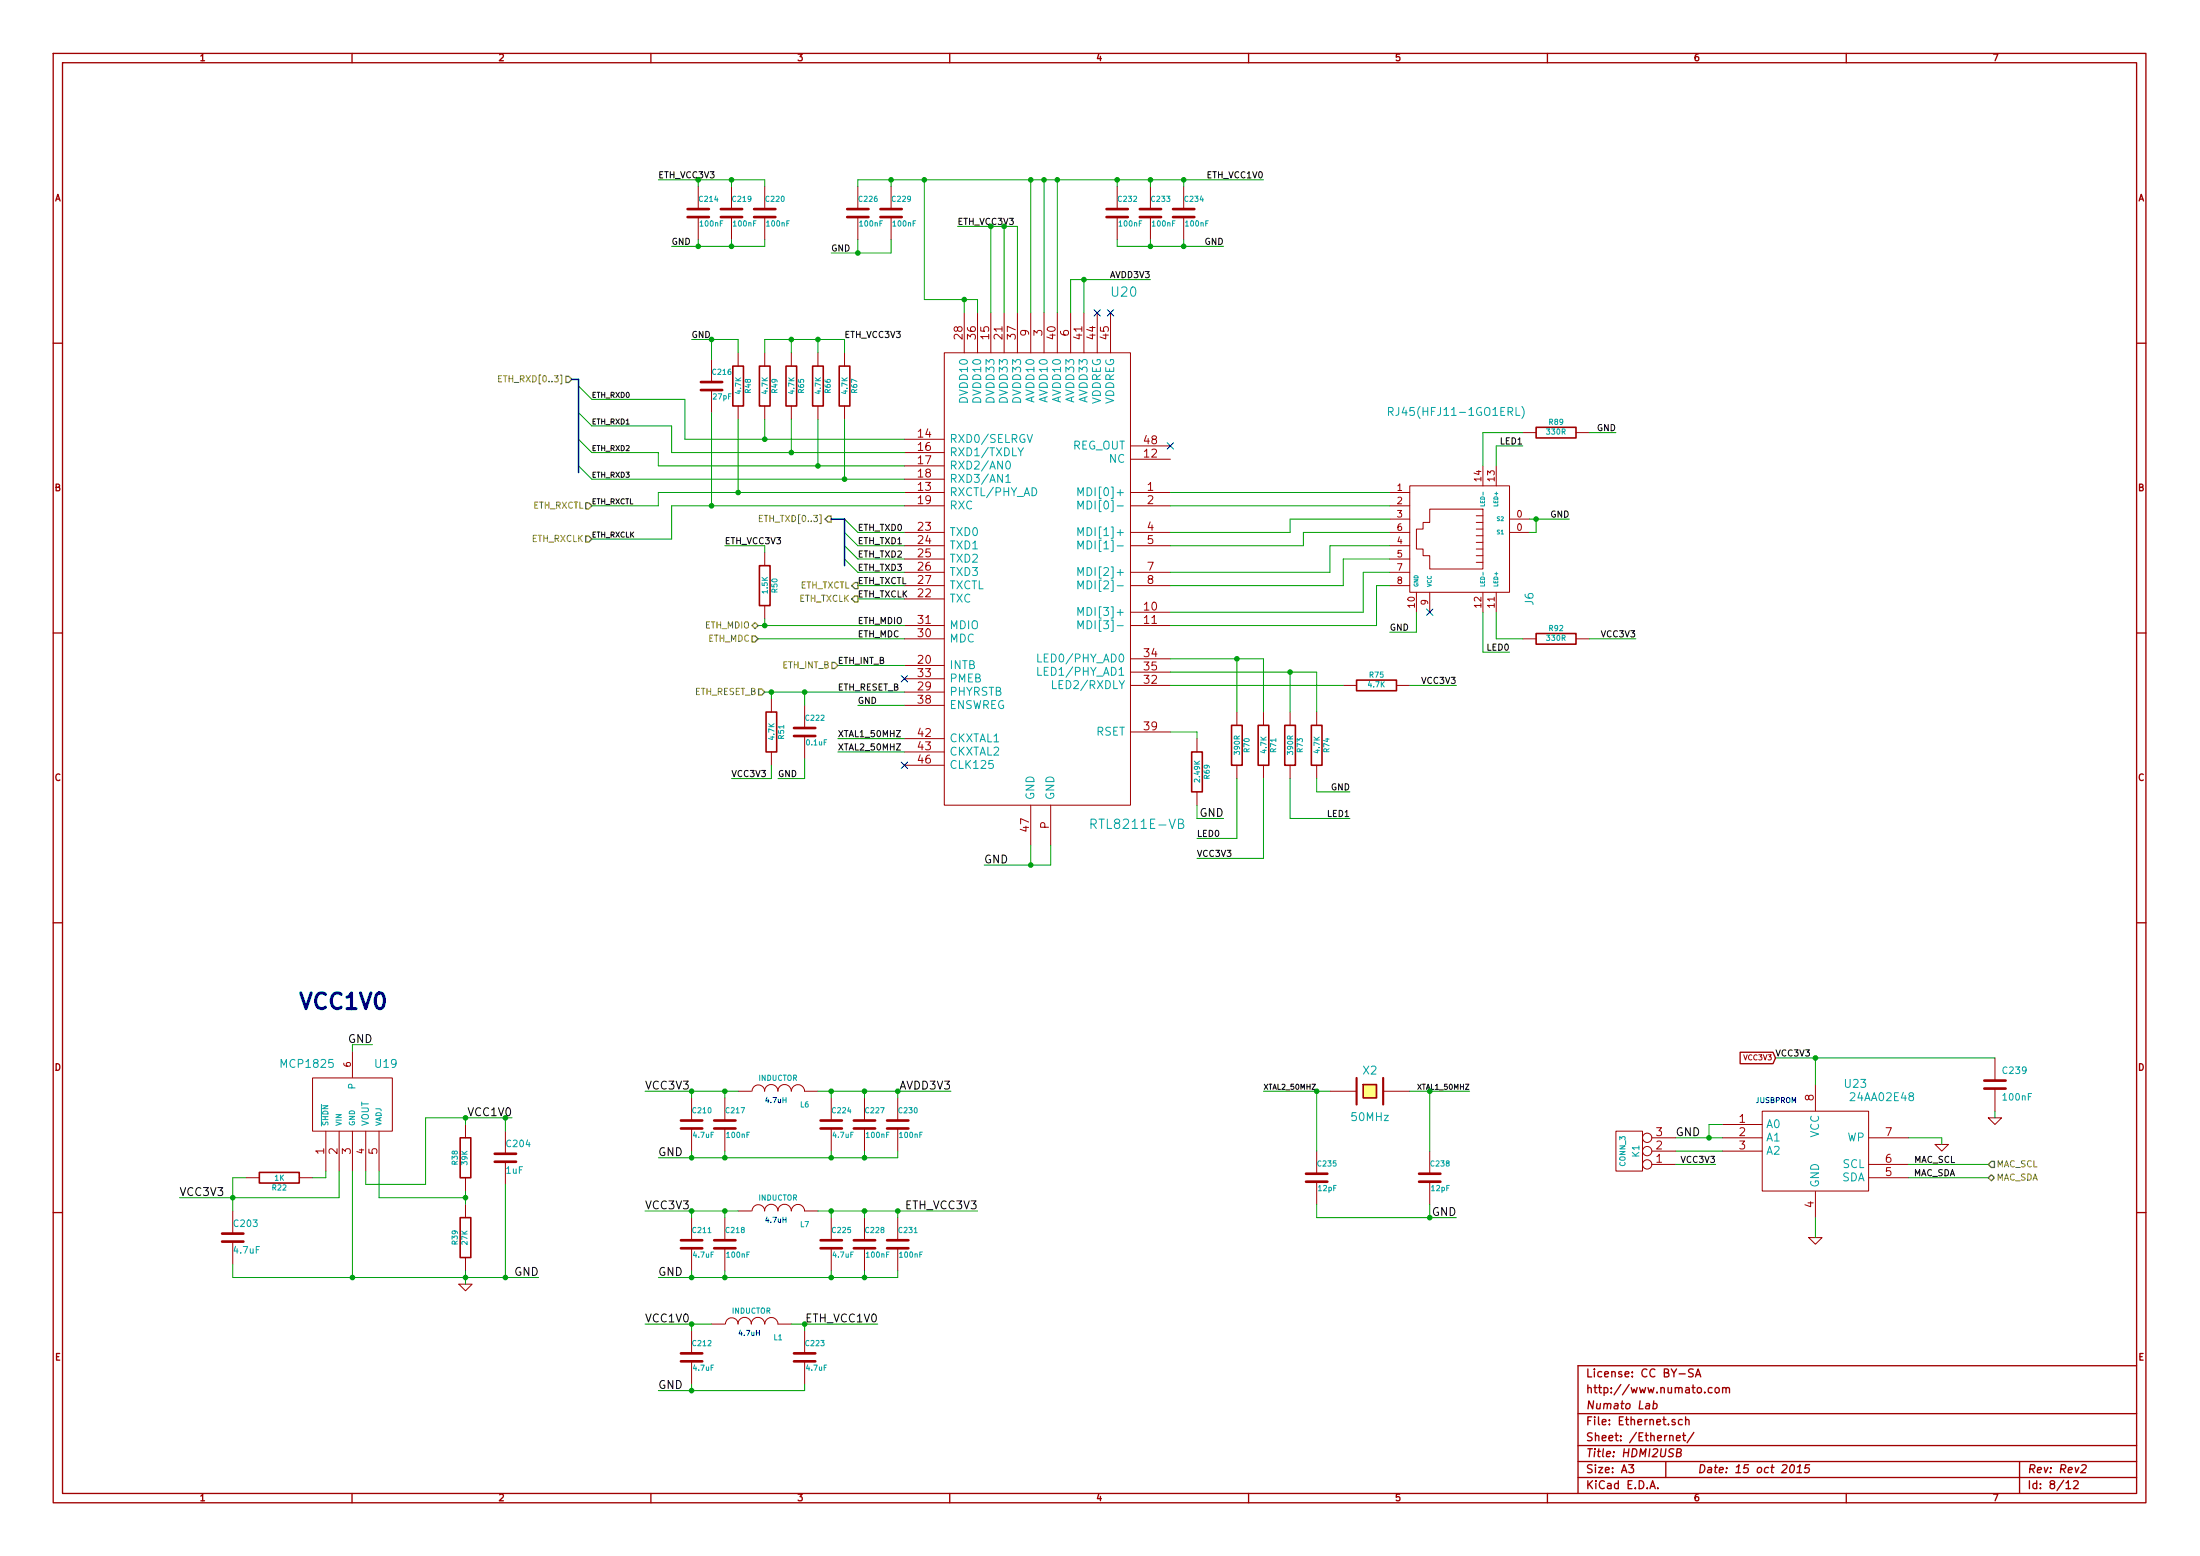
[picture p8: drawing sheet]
<svg xmlns="http://www.w3.org/2000/svg" width="420mm" height="297mm" viewBox="0 0 420 297" stroke-linecap="round" stroke-linejoin="round" font-family="sans-serif">
<g fill="none" stroke="#a00000" stroke-width=".25">
<path d="M10.2 10.2h399.6v276.7h-399.6zM11.9 12h396.2v273.1h-396.2zM67.2 10.2v1.8M124.3 10.2v1.8M181.4 10.2v1.8M238.5 10.2v1.8M295.5 10.2v1.8M352.6 10.2v1.8M10.2 65.5h1.7M408.1 65.5h1.7M10.2 120.8h1.7M408.1 120.8h1.7"/>
<path d="M10.2 176.2h1.7M408.1 176.2h1.7M332.3 200.9h6.3l.5 1.1-.5 1.1h-6.3zM10.2 231.5h1.7M408.1 231.5h1.7M301.4 269.9h106.7M301.4 276h106.7M301.4 279h106.7M311 279.6h1l-.5 .6 .4 .2v.6l-.2 .1-.7-.1M315.8 268l.4-.1 .2 .2v.6l-.3 .2h-.4M315.8 267.4l-.1 1.5M318.1 279v3.1"/>
<path d="M320.2 274.5l.7-.1-.1-.3-.4-.1-.2 .3v.7h.6M320.2 277.3l.7-.1 .2-.2v-.3l-.3-.1h-.5l-.2 1.5 .9-.1 .1-.4-.3-.3M321.3 271.1l-.4-.1-.4 .3 .1 .6 .3 .1 .4-.1M321.3 274h.6M321.5 273.5v1.3l.4 .2M321.9 271.1h.1a.36 .36 0 0 1 .6 .1v.8M321.9 270.5v1.5M323.4 261.4a.62 .62 0 0 0-.8 .1v.4l.7 .4 .1 .3-.3 .3-.6-.1M323.5 273.4l-1.3 2M323.8 262.9l.5-1.6 .5 1.6M323.9 262.4h.8M327 265l-.5-.1-.3 .3 .1 .6 .2 .1 .5-.1"/>
<path d="M327.6 265l.2-.1 .5 .1v.8l-.3 .1-.4-.1zM329 265h.1a.36 .36 0 0 1 .5 .1v.8M329 264.9v1M329.6 265.1a.35 .35 0 0 1 .4-.2 .35 .35 0 0 1 .3 .2v.8M342 279.8l.4-.2a.88 .88 0 0 1-.3 1.5l-.2-.1-.1-.4zM345.6 279.6h-.7l-.2 .8 .2-.2 .5 .1 .2 .2-.2 .5-.2 .1-.6-.1M385.7 279v6.1M397.6 279.8l.6-.2 .2 .3-.1 .4-.9 .8h.9M408.1 260.7h-106.7v24.4M67.2 285.1v1.8M124.3 285.1v1.8M181.4 285.1v1.8"/>
<path d="M238.5 285.1v1.8M295.5 285.1v1.8M301.4 282.1h106.7M315.1 284.2l.5-1.5 .5 1.5M315.2 283.8h.8M316.6 284.1v.1M343.2 281.1h.8M343.3 280l.5-.4-.2 1.5M352.6 285.1v1.8M394.6 283.1l.4-.4v1.5M394.6 284.2h.9M396 282.8l.6-.1 .2 .1 .1 .3-.9 1.1h.9"/>
</g>
<g fill="none" stroke="#a00000" stroke-width=".51">
<path d="M131.3 39.9h4.1M137.7 39.9h4M144 39.9h4.1M161.8 39.9h4.1M168.1 39.9h4.1M211.3 39.9h4.1M217.7 39.9h4M224 39.9h4.1M131.3 41.4h4.1M137.7 41.4h4M144 41.4h4.1M161.8 41.4h4.1"/>
<path d="M168.1 41.4h4.1M211.3 41.4h4.1M217.7 41.4h4M224 41.4h4.1M133.9 74.5h4M133.9 72.9h4M151.6 139h4.1M151.6 140.5h4.1M130 215.4h4.1M130 213.9h4.1M136.4 215.4h4.1M136.4 213.9h4.1"/>
<path d="M156.7 215.4h4.1M156.7 213.9h4.1M163.1 215.4h4M163.1 213.9h4M169.4 215.4h4.1M169.4 213.9h4.1M379 207.8h4M379 206.3h4M42.4 237h4.1M42.4 235.5h4.1M94.5 221.8h4.1M94.5 220.3h4.1"/>
<path d="M130 238.3h4.1M130 236.8h4.1M136.4 238.3h4.1M136.4 236.8h4.1M156.7 238.3h4.1M156.7 236.8h4.1M163.1 238.3h4M163.1 236.8h4M169.4 238.3h4.1M169.4 236.8h4.1M249.4 225.6h4.1M249.4 224.1h4.1"/>
<path d="M271 225.6h4.1M271 224.1h4.1M130 259.9h4.1M130 258.4h4.1M151.6 259.9h4.1M151.6 258.4h4.1"/>
</g>
<g fill="none" stroke="#a00000" stroke-width=".19">
<path d="M133.3 35.6v4.3M139.7 35.6v4.3M146 35.6v4.3M163.8 35.6v4.3M170.2 35.6v4.3M213.4 35.6v4.3M219.7 35.6v4.3M226.1 35.6v4.3M133.3 41.4v4.4M139.7 41.4v4.4M146 41.4v4.4M163.8 41.4v4.4"/>
<path d="M170.2 41.4v4.4M184.1 59.7v7.6M186.7 59.7v7.6M189.2 59.7v7.6M191.8 59.7v7.6M194.3 59.7v7.6M196.8 59.7v7.6M199.4 59.7v7.6M201.9 59.7v7.6M204.5 59.7v7.6M207 59.7v7.6M209.5 59.7v7.6"/>
<path d="M212.1 59.7v7.6M213.4 41.4v4.4M219.7 41.4v4.4M226.1 41.4v4.4M135.9 68.6v4.3M135.9 74.5v4.3M141 67.3v2.6M141 77.5v2.5M146 67.3v2.6M146 77.5v2.5M151.1 67.3v2.6M151.1 77.5v2.5"/>
<path d="M156.2 67.3v2.6M156.2 77.5v2.5M161.3 67.3v2.6M161.3 77.5v2.5M180.3 67.3h35.6v86.4h-35.6zM172.7 94h7.6M172.7 96.6h7.6M172.7 83.9h7.6M172.7 86.4h7.6M172.7 88.9h7.6M172.7 91.5h7.6M215.9 94h7.6"/>
<path d="M215.9 96.6h7.6M215.9 87.7h7.6M215.9 85.1h7.6M265.4 94h3.8M265.4 96.6h3.8M265.4 99.1h3.8M269.2 92.7h19.1v20.4h-19.1zM273 97.2h10.2v11.4h-10.2v-2.5h-1.2v-1.3h-1.3v-3.8h1.3v-1.3h1.2zM281.9 98.5h1.3M281.9 99.7h1.3M283.2 88.9v3.8M285.7 88.9v3.8"/>
<path d="M288.3 99.1h3.8M290.8 82.6h2.6M301 82.6h2.5M146 105.4v2.6M146 115.6v2.5M172.7 101.6h7.6M172.7 104.2h7.6M172.7 109.3h7.6M172.7 111.8h7.6M172.7 119.4h7.6M172.7 114.3h7.6M172.7 106.7h7.6"/>
<path d="M215.9 101.6h7.6M215.9 104.2h7.6M215.9 109.3h7.6M215.9 111.8h7.6M215.9 116.9h7.6M215.9 119.4h7.6M265.4 101.6h3.8M265.4 104.2h3.8M265.4 109.3h3.8M265.4 111.8h3.8M265.4 106.7h3.8M270.5 113.1v3.8"/>
<path d="M273 113.1v3.8M281.9 101h1.3M281.9 102.3h1.3M281.9 103.5h1.3M281.9 104.8h1.3M281.9 106.1h1.3M281.9 107.4h1.3M283.2 113.1v3.8M285.7 113.1v3.8M288.3 101.6h3.8M147.3 133.4v2.5M153.7 134.7v4.3"/>
<path d="M172.7 122h7.6M172.7 127h7.6M172.7 129.6h7.6M172.7 134.7h7.6M172.7 132.1h7.6M215.9 130.8h7.6M215.9 125.8h7.6M215.9 128.3h7.6M215.9 139.7h7.6M236.2 135.9v2.6M241.3 135.9v2.6M246.4 135.9v2.6"/>
<path d="M251.5 135.9v2.6M256.5 130.8h2.6M266.7 130.8h2.5M290.8 122h2.6M301 122h2.5M147.3 143.5v2.6M153.7 140.5v4.3M172.7 141h7.6M172.7 143.5h7.6M172.7 146.1h7.6M196.8 153.7v7.6M200.7 153.7v7.6"/>
<path d="M228.6 141v2.5M228.6 151.2v2.5M236.2 146.1v2.5M241.3 146.1v2.5M246.4 146.1v2.5M251.5 146.1v2.5M59.7 205.8h15.2v10.1h-15.2zM62.2 216v7.6M64.8 216v7.6M67.3 200.7v5M67.3 216v7.6M69.8 216v7.6"/>
<path d="M72.4 216v7.6M88.9 214.7v2.5M96.5 215.9v4.4M132.1 209.6v4.3M132.1 215.4v4.3M138.4 209.6v4.3M138.4 215.4v4.3M141 208.3h2.5M143.6 208.3a1.19 1.19 0 0 1 1.2-1.2 1.19 1.19 0 0 1 1.2 1.2 1.27 1.27 0 0 1 1.3-1.3 1.27 1.27 0 0 1 1.3 1.3 1.27 1.27 0 0 1 1.2-1.3 1.27 1.27 0 0 1 1.3 1.3M151.2 208.3a1.24 1.24 0 0 1 1.2-1.2 1.24 1.24 0 0 1 1.2 1.2M153.7 208.3h2.5M158.7 209.6v4.3"/>
<path d="M158.7 215.4v4.3M165.1 209.6v4.3M165.1 215.4v4.3M171.4 209.6v4.3M171.4 215.4v4.3M251.5 219.7v4.4M254 208.3h5.1M264.2 208.3h5M273 219.7v4.4M308.6 215.9h5.1v7.7h-5.1zM315.5 217.2h4.5M315.5 219.7h4.5"/>
<path d="M328.9 214.7h7.6M328.9 217.2h7.6M328.9 219.7h7.6M336.5 212.1h20.4v15.3h-20.4zM346.7 207v5.1M356.9 217.2h7.6M369.6 218.5h2.5l-1.3 1.2zM379.7 213.4h2.6l-1.3 1.3zM381 202v4.3M381 207.8v4.3M44.4 231.2v4.3M44.4 237v4.3"/>
<path d="M47 224.8h2.5M57.1 224.8h2.6M88.9 224.8v2.6M88.9 229.9v2.5M96.5 221.8v4.3M132.1 232.4v4.4M132.1 238.3v4.3M138.4 232.4v4.4M138.4 238.3v4.3M141 231.2h2.5M143.6 231.2a1.19 1.19 0 0 1 1.2-1.2 1.19 1.19 0 0 1 1.2 1.2M146 231.2a1.27 1.27 0 0 1 1.3-1.3 1.27 1.27 0 0 1 1.3 1.3"/>
<path d="M148.6 231.2a1.27 1.27 0 0 1 1.2-1.3 1.27 1.27 0 0 1 1.3 1.3M151.2 231.2a1.24 1.24 0 0 1 1.2-1.3 1.24 1.24 0 0 1 1.2 1.3M153.7 231.2h2.5M158.7 232.4v4.4M158.7 238.3v4.3M165.1 232.4v4.4M165.1 238.3v4.3M171.4 232.4v4.4M171.4 238.3v4.3M251.5 225.6v4.3M273 225.6v4.3M315.5 222.3h4.5"/>
<path d="M345.4 236.3h2.6l-1.3 1.2zM346.7 227.4v5M356.9 224.8h7.6M356.9 222.3h7.6M87.6 245.1h2.6l-1.3 1.3zM88.9 240.1v2.5M132.1 254v4.4M132.1 259.9v4.3M135.9 252.8h2.5M138.6 252.7a1.19 1.19 0 0 1 1.2-1.1 1.19 1.19 0 0 1 1.1 1.1 1.27 1.27 0 0 1 1.3-1.2 1.27 1.27 0 0 1 1.3 1.2 1.27 1.27 0 0 1 1.3-1.2 1.27 1.27 0 0 1 1.2 1.3M146.1 252.7a1.24 1.24 0 0 1 1.2-1.2 1.24 1.24 0 0 1 1.3 1.3h2.5M153.7 254v4.4"/>
<path d="M153.7 259.9v4.3"/>
<circle cx="314.6" cy="219.7" r=".89"/>
<circle cx="314.6" cy="217.2" r=".89"/>
<circle cx="314.6" cy="222.3" r=".89"/>
</g>
<g fill="none" stroke="#a00000" stroke-width=".3">
<path d="M140 69.9h2v7.6h-2zM145 69.9h2.1v7.6h-2.1zM150.1 69.9h2v7.6h-2zM155.2 69.9h2v7.6h-2zM160.3 69.9h2v7.6h-2zM293.4 81.6h7.6v2h-7.6zM145 108h2.1v7.6h-2.1zM146.3 135.9h2v7.6h-2zM235.2 138.5h2v7.6h-2zM240.3 138.5h2v7.6h-2zM245.4 138.5h2v7.6h-2zM250.4 138.5h2.1v7.6h-2.1z"/>
<path d="M259.1 129.8h7.6v2.1h-7.6zM293.4 120.9h7.6v2.1h-7.6zM227.6 143.5h2v7.7h-2zM87.9 217.2h2v7.6h-2zM260.3 207h2.6v2.6h-2.6zM49.5 223.8h7.6v2h-7.6zM87.9 232.4h2v7.7h-2z"/>
</g>
<path d="M259.1 205.8v5.1M264.2 205.8v5.1" fill="none" stroke="#a00000" stroke-width=".41"/>
<path d="M260.3 207h2.6v2.6h-2.6z" fill="#ffff80" stroke="#ffff80" stroke-width=".25"/>
<g fill="none" stroke="#00a0a0" stroke-width=".19">
<path d="M265.2 78.6l.7-.1 .2-.2-.1-.4-.2-.1h-.6v1.5M265.6 78.6l.5 .7M289.5 77.8v1.5h.8M290.7 77.6a1.75 1.75 0 0 1 0 2.3M192.1 91l.4-.4v1.5M192.1 92.1h.9M192.2 88.2l.3-.2a.81 .81 0 0 1 .5 .8 .81 .81 0 0 1-.5 .7l-.3-.1-.1-.4zM194.4 85.5l.5 .8 .6-.8M196.2 82.9l.5 1.6 .5-1.6M205.9 94.6v-1.5l.5 1.1 .5-1.1v1.5M205.9 97.2v-1.6l.5 1.1 .5-1.1v1.6M283.5 96.2v.4h-.7"/>
<path d="M205.9 102.2v-1.5l.5 1.1 .5-1.1v1.5M205.9 104.8v-1.5l.5 1.1 .5-1.1v1.5M205.9 109.9v-1.6l.5 1.1 .5-1.1v1.6M205.9 112.4v-1.5l.5 1.1 .5-1.1v1.5M205.9 117.5v-1.5l.5 1.1 .5-1.1v1.5M283.2 109.2v.6M198.2 124.9v1.5h.7M198.2 127.4v1.5h.7M201 129.9v1.6h.8M205.9 120v-1.5l.5 1.1 .5-1.1v1.5M189.6 145.2h-.7l-.1 .7 .3-.1h.5l.1 .3-.1 .5-.2 .1-.6-.1M208.4 157.3l.8-.1a.49 .49 0 0 0 .2-.5 .49 .49 0 0 0-.4-.3h-.6v1.8"/>
<path d="M225.1 157.2l.7-.1 .2-.2-.1-.3-.2-.2h-.6v1.8h.6a.46 .46 0 0 0 .4-.5 .46 .46 0 0 0-.4-.5M61.4 210.8v4.1"/>
</g>
<path d="M208.9 59.1l1.3 1.2M210.2 59.1l-1.3 1.2M211.5 59.1l1.2 1.2M212.7 59.1l-1.2 1.2M222.9 84.5l1.2 1.2M224.1 84.5l-1.2 1.2M272.4 116.3l1.3 1.2M273.7 116.3l-1.3 1.2M172.1 129l1.2 1.2M173.3 129l-1.2 1.2M172.1 145.5l1.2 1.2M173.3 145.5l-1.2 1.2" fill="none" stroke="#0000c0" stroke-width=".19"/>
<g fill="none" stroke="#00a000" stroke-width=".19">
<path d="M125.7 34.3h20.3v1.3M133.3 34.3v1.3M139.7 34.3v1.3M170.2 34.3v1.3M176.5 34.3v22.9h10.2v2.5M196.8 34.3v25.4M199.4 34.3v25.4M201.9 34.3v25.4M213.4 34.3v1.3M219.7 34.3v1.3M226.1 34.3v1.3M241.3 34.3h-77.5v1.3"/>
<path d="M133.3 45.8v1.2M139.7 45.8v1.2M146 45.8v1.2h-17.7M163.8 45.8v2.5M170.2 45.8v2.5h-11.5M182.9 43.2h11.4v16.5M184.1 57.2v2.5M189.2 43.2v16.5M191.8 43.2v16.5M207 53.4v6.3M213.4 45.8v1.2h20.3M219.7 53.4h-15.2v6.3"/>
<path d="M219.7 45.8v1.2M226.1 45.8v1.2M110.5 73.7l2.5 2.5h17.8v7.7h41.9M110.5 78.8l2.5 2.5h15.3v5.1h44.4M132.1 64.8h8.9v2.5M135.9 64.8v3.8M135.9 78.8v17.8M146 67.3v-2.5h15.3v2.5M151.1 64.8v2.5M156.2 64.8v2.5M110.5 83.9l2.5 2.5h12.7v2.5h47M110.5 88.9l2.5 2.6h59.7"/>
<path d="M141 80v14M146 80v3.9M151.1 80v6.4M156.2 80v8.9M161.3 99.1l2.5 2.5h8.9M161.3 80v11.5M172.7 94h-47v2.6h-12.7M172.7 96.6h-44.4v6.3h-15.3M223.5 94h41.9M223.5 96.6h41.9M265.4 99.1h-19v2.5h-22.9M290.8 85.1h-5.1v3.8"/>
<path d="M290.8 82.6h-7.6v6.3M292.1 99.1h7.6M293.4 99.1v2.5h-1.3M303.5 82.6h5.1M138.4 104.2h7.6v1.2M144.8 119.4h27.9M146 118.1v1.3M161.3 104.2l2.5 2.5h8.9M161.3 101.6l2.5 2.6h8.9M161.3 106.7l2.5 2.6h8.9M163.8 111.8h8.9M163.8 114.3h8.9"/>
<path d="M265.4 101.6h-16.5v2.6h-25.4M265.4 104.2h-11.4v5.1h-30.5M265.4 109.3h-5.1v7.6h-36.8M265.4 106.7h-8.9v5.1h-33M265.4 111.8h-2.5v7.6h-39.4M270.5 116.9v3.8h-5.1M283.2 116.9v7.6h5.1M285.7 116.9v5.1h5.1M144.8 122h27.9M146 132.1h26.7M147.3 132.1v1.3M153.7 132.1v2.6"/>
<path d="M160 127h12.7M163.8 134.7h8.9M223.5 128.3h28v7.6M223.5 139.7h5.1v1.3M223.5 125.8h17.8v10.1M223.5 130.8h33M236.2 125.8v10.1M246.4 128.3v7.6M269.2 130.8h8.9M303.5 122h8.9M147.3 146.1v2.5h-7.6M153.7 144.8v3.8h-5.1"/>
<path d="M160 141h12.7M160 143.5h12.7M228.6 153.7v2.5h5.1M236.2 148.6v11.5h-7.6M241.3 148.6v15.3h-12.7M246.4 148.6v7.6h11.4M251.5 148.6v2.6h6.3M196.8 161.3v3.8M200.7 161.3v3.8h-12.7M71.1 199.4h-3.8v1.3M88.9 213.4v1.3M96.5 213.4v2.5"/>
<path d="M97.8 213.4h-16.5v12.7h-11.5v-2.5M123.2 208.3h17.8M132.1 208.3v1.3M132.1 219.7v1.3M138.4 208.3v1.3M138.4 219.7v1.3M156.2 208.3h25.4M158.7 208.3v1.3M158.7 219.7v1.3M165.1 208.3v1.3M165.1 219.7v1.3M171.4 208.3v1.3"/>
<path d="M171.4 219.7v1.3h-45.7M241.3 208.3h12.7M251.5 208.3v11.4M269.2 208.3h11.5M273 208.3v11.4M320 217.2h8.9M320 219.7h8.9M328.9 214.7h-2.5v2.5M339.1 202h41.9M346.7 202v5M364.5 217.2h6.3v1.3M381 212.1v1.3"/>
<path d="M47 224.8h-2.6v6.4M62.2 223.6v1.2h-2.5M64.8 223.6v5h-30.5M67.3 223.6v20.3M72.4 223.6v5h16.5M88.9 227.4v2.5M96.5 226.1v17.8M123.2 231.2h17.8M132.1 231.2v1.2M138.4 231.2v1.2M156.2 231.2h30.5M158.7 231.2v1.2"/>
<path d="M165.1 231.2v1.2M171.4 231.2v1.2M251.5 229.9v2.5h26.6M320 222.3h7.7M346.7 232.4v3.9M364.5 222.3h15.2M364.5 224.8h15.2M44.4 241.3v2.6h58.5M88.9 242.6v2.5M123.2 252.8h12.7M132.1 242.6v1.3M132.1 252.8v1.2"/>
<path d="M138.4 242.6v1.3M151.1 252.8h16.5M153.7 252.8v1.2M158.7 242.6v1.3M165.1 242.6v1.3M171.4 242.6v1.3h-45.7M132.1 264.2v1.3M153.7 264.2v1.3h-28"/>
</g>
<path d="M95.2 72.3h.4M95.8 71.7h-.6v1.2h.6M145 98.9h.4M145.6 98.4h-.6v1.2h.6" fill="none" stroke="#808000" stroke-width=".19"/>
<path d="M108.1 71.8h.5l.6 .6-.6 .6h-.5zM111.9 96h.5l.6 .6-.6 .5h-.5zM158.2 98.5h.5v1.2h-.5l-.6-.6zM111.9 102.3h.5l.6 .6-.6 .6h-.5zM143.6 119.4l.6-.6 .6 .6-.6 .6zM163.2 111.2h.6v1.2h-.6l-.5-.6zM163.2 113.8h.6v1.1h-.6l-.5-.6zM143.6 121.4h.6l.6 .6-.6 .5h-.6zM144.9 131.5h.6l.5 .6-.5 .6h-.6zM158.9 126.5h.5l.6 .5-.6 .6h-.5zM379.7 224.8l.6-.6 .6 .6-.6 .6zM380.3 221.7h.6v1.2h-.6l-.6-.6z" fill="none" stroke="#808000" stroke-width=".25"/>
<g fill="#00a000" stroke="#00a000" stroke-width=".25">
<circle cx="273" cy="232.4" r=".41"/>
<circle cx="251.5" cy="208.3" r=".41"/>
<circle cx="273" cy="208.3" r=".41"/>
<circle cx="346.7" cy="202" r=".41"/>
<circle cx="293.4" cy="99.1" r=".41"/>
<circle cx="236.2" cy="125.8" r=".41"/>
<circle cx="246.4" cy="128.3" r=".41"/>
<circle cx="196.8" cy="165.1" r=".41"/>
<circle cx="207" cy="53.4" r=".41"/>
<circle cx="138.4" cy="208.3" r=".41"/>
<circle cx="132.1" cy="221" r=".41"/>
<circle cx="132.1" cy="208.3" r=".41"/>
<circle cx="158.7" cy="208.3" r=".41"/>
<circle cx="165.1" cy="208.3" r=".41"/>
<circle cx="165.1" cy="221" r=".41"/>
<circle cx="171.4" cy="208.3" r=".41"/>
<circle cx="138.4" cy="231.2" r=".41"/>
<circle cx="132.1" cy="243.9" r=".41"/>
<circle cx="132.1" cy="231.2" r=".41"/>
<circle cx="158.7" cy="231.2" r=".41"/>
<circle cx="165.1" cy="231.2" r=".41"/>
<circle cx="165.1" cy="243.9" r=".41"/>
<circle cx="171.4" cy="231.2" r=".41"/>
<circle cx="132.1" cy="252.8" r=".41"/>
<circle cx="153.7" cy="252.8" r=".41"/>
<circle cx="138.4" cy="243.9" r=".41"/>
<circle cx="158.7" cy="243.9" r=".41"/>
<circle cx="138.4" cy="221" r=".41"/>
<circle cx="158.7" cy="221" r=".41"/>
<circle cx="132.1" cy="265.5" r=".41"/>
<circle cx="201.9" cy="34.3" r=".41"/>
<circle cx="199.4" cy="34.3" r=".41"/>
<circle cx="213.4" cy="34.3" r=".41"/>
<circle cx="219.7" cy="34.3" r=".41"/>
<circle cx="226.1" cy="47" r=".41"/>
<circle cx="219.7" cy="47" r=".41"/>
<circle cx="226.1" cy="34.3" r=".41"/>
<circle cx="184.1" cy="57.2" r=".41"/>
<circle cx="196.8" cy="34.3" r=".41"/>
<circle cx="176.5" cy="34.3" r=".41"/>
<circle cx="170.2" cy="34.3" r=".41"/>
<circle cx="163.8" cy="48.3" r=".41"/>
<circle cx="151.1" cy="64.8" r=".41"/>
<circle cx="156.2" cy="64.8" r=".41"/>
<circle cx="161.3" cy="91.5" r=".41"/>
<circle cx="156.2" cy="88.9" r=".41"/>
<circle cx="151.1" cy="86.4" r=".41"/>
<circle cx="146" cy="83.9" r=".41"/>
<circle cx="153.7" cy="132.1" r=".41"/>
<circle cx="88.9" cy="228.6" r=".41"/>
<circle cx="88.9" cy="213.4" r=".41"/>
<circle cx="88.9" cy="243.9" r=".41"/>
<circle cx="44.4" cy="228.6" r=".41"/>
<circle cx="67.3" cy="243.9" r=".41"/>
<circle cx="96.5" cy="243.9" r=".41"/>
<circle cx="139.7" cy="34.3" r=".41"/>
<circle cx="133.3" cy="47" r=".41"/>
<circle cx="139.7" cy="47" r=".41"/>
<circle cx="141" cy="94" r=".41"/>
<circle cx="135.9" cy="96.6" r=".41"/>
<circle cx="135.9" cy="64.8" r=".41"/>
<circle cx="146" cy="119.4" r=".41"/>
<circle cx="147.3" cy="132.1" r=".41"/>
<circle cx="326.4" cy="217.2" r=".41"/>
</g>
<path d="M109.2 72.4h1.3v17.8M158.7 99.1h2.6v8.9" fill="none" stroke="#0000c0" stroke-width=".3"/>
<path d="M149.5 210h.6M150.1 209.5v1M149.5 232.9h.6M150.1 232.4v1M144.4 254.4h.6M145 254v1" fill="none" stroke="#00f" stroke-width=".19"/>
<text font-size="4.2" fill="#00f" x="57.1" y="192.8">VCC1V0</text>
<g font-size="2.5" fill="#00a0a0">
<text x="212.4" y="56.7">U20</text>
<text x="209.1" y="158.3">RTL8211E-VB</text>
</g>
<g font-size="2.1" fill="#a00000">
<text x="183.9" y="64.7" transform="rotate(-90 183.9 64.7)">28</text>
<text x="186.4" y="64.7" transform="rotate(-90 186.4 64.7)">36</text>
<text x="189" y="64.7" transform="rotate(-90 189 64.7)">15</text>
<text x="191.5" y="64.7" transform="rotate(-90 191.5 64.7)">21</text>
<text x="194.1" y="64.7" transform="rotate(-90 194.1 64.7)">37</text>
<text x="196.6" y="64.1" transform="rotate(-90 196.6 64.1)">9</text>
<text x="199.1" y="64.1" transform="rotate(-90 199.1 64.1)">3</text>
<text x="201.7" y="64.7" transform="rotate(-90 201.7 64.7)">40</text>
<text x="204.2" y="64.1" transform="rotate(-90 204.2 64.1)">6</text>
<text x="206.8" y="64.7" transform="rotate(-90 206.8 64.7)">41</text>
<text x="209.3" y="64.7" transform="rotate(-90 209.3 64.7)">44</text>
<text x="211.8" y="64.7" transform="rotate(-90 211.8 64.7)">45</text>
<text x="175.4" y="83.6">14</text>
<text x="175.4" y="86.1">16</text>
<text x="175.4" y="88.7">17</text>
<text x="218.5" y="87.4">12</text>
<text x="218.5" y="84.9">48</text>
<text x="175.4" y="93.8">13</text>
<text x="175.4" y="91.2">18</text>
<text x="219.1" y="93.8">1</text>
<text x="175.4" y="101.4">23</text>
<text x="175.4" y="96.3">19</text>
<text x="219.1" y="96.3">2</text>
<text x="219.1" y="101.4">4</text>
<text x="175.4" y="103.9">24</text>
<text x="175.4" y="106.5">25</text>
<text x="219.1" y="103.9">5</text>
<text x="175.4" y="109">26</text>
<text x="175.4" y="111.5">27</text>
<text x="219.1" y="109">7</text>
<text x="219.1" y="111.5">8</text>
<text x="175.4" y="119.2">31</text>
<text x="175.4" y="114.1">22</text>
<text x="218.5" y="116.6">10</text>
<text x="218.5" y="119.2">11</text>
<text x="175.4" y="121.7">30</text>
<text x="218.5" y="125.5">34</text>
<text x="175.4" y="126.8">20</text>
<text x="175.4" y="129.3">33</text>
<text x="175.4" y="131.9">29</text>
<text x="218.5" y="130.6">32</text>
<text x="218.5" y="128.1">35</text>
<text x="175.4" y="134.4">38</text>
<text x="175.4" y="140.8">42</text>
<text x="175.4" y="143.3">43</text>
<text x="218.5" y="139.5">39</text>
<text x="175.4" y="145.8">46</text>
<text x="196.6" y="158.7" transform="rotate(-90 196.6 158.7)">47</text>
<text x="200.4" y="158.2" transform="rotate(-90 200.4 158.2)">P</text>
<text x="332.2" y="214.4">1</text>
<text x="346.5" y="210.1" transform="rotate(-90 346.5 210.1)">8</text>
<text x="62" y="220.3" transform="rotate(-90 62 220.3)">1</text>
<text x="64.5" y="220.3" transform="rotate(-90 64.5 220.3)">2</text>
<text x="67.1" y="220.3" transform="rotate(-90 67.1 220.3)">3</text>
<text x="72.1" y="220.3" transform="rotate(-90 72.1 220.3)">5</text>
<text x="316.3" y="219.5">2</text>
<text x="316.3" y="217">3</text>
<text x="332.2" y="217">2</text>
<text x="332.2" y="219.5">3</text>
<text x="360.1" y="217">7</text>
<text x="316.3" y="222">1</text>
<text x="360.1" y="224.6">5</text>
<text x="360.1" y="222">6</text>
<text x="346.5" y="230.5" transform="rotate(-90 346.5 230.5)">4</text>
<text x="302.9" y="263">License: CC BY-SA</text>
<text x="302.9" y="269.1">Numato Lab</text>
<text x="302.9" y="266.1">http://www.numato.com</text>
<text x="302.9" y="272.1">File: Ethernet.sch</text>
<text x="302.9" y="275.2">Sheet: /Ethernet/</text>
<text x="302.9" y="281.3">Size: A3</text>
<text x="302.9" y="278.2">Title: HDMI2USB</text>
<text x="324.2" y="281.3">Date: 15 oct 2015</text>
<text x="387.2" y="281.3">Rev: Rev2</text>
<text x="302.9" y="284.3">KiCad E.D.A.</text>
<text x="387.2" y="284.3">Id: 8/12</text>
</g>
<g font-size="2.1" fill="#00a0a0">
<text x="184.9" y="76.7" transform="rotate(-90 184.9 76.7)">DVDD10</text>
<text x="187.5" y="76.7" transform="rotate(-90 187.5 76.7)">DVDD10</text>
<text x="190" y="76.7" transform="rotate(-90 190 76.7)">DVDD33</text>
<text x="192.5" y="76.7" transform="rotate(-90 192.5 76.7)">DVDD33</text>
<text x="195.1" y="76.7" transform="rotate(-90 195.1 76.7)">DVDD33</text>
<text x="197.6" y="76.7" transform="rotate(-90 197.6 76.7)">AVDD10</text>
<text x="200.2" y="76.7" transform="rotate(-90 200.2 76.7)">AVDD10</text>
<text x="202.7" y="76.7" transform="rotate(-90 202.7 76.7)">AVDD10</text>
<text x="205.2" y="76.7" transform="rotate(-90 205.2 76.7)">AVDD33</text>
<text x="207.8" y="76.7" transform="rotate(-90 207.8 76.7)">AVDD33</text>
<text x="210.3" y="77.4" transform="rotate(-90 210.3 77.4)">VDDREG</text>
<text x="212.9" y="77.4" transform="rotate(-90 212.9 77.4)">VDDREG</text>
<text x="266.4" y="79.5">RJ45(HFJ11-1GO1ERL)</text>
<text x="181.4" y="84.6">RXD0/SELRGV</text>
<text x="181.4" y="87.2">RXD1/TXDLY</text>
<text x="181.4" y="89.7">RXD2/AN0</text>
<text x="204.6" y="85.9">REG_OUT</text>
<text x="211.8" y="88.4">NC</text>
<text x="181.4" y="94.8">RXCTL/PHY_AD</text>
<text x="181.4" y="92.2">RXD3/AN1</text>
<text x="207.2" y="94.8">MDI[0]+</text>
<text x="181.4" y="97.3">RXC</text>
<text x="207.7" y="97.3">MDI[0]-</text>
<text x="181.4" y="102.4">TXD0</text>
<text x="181.4" y="104.9">TXD1</text>
<text x="181.4" y="107.5">TXD2</text>
<text x="207.2" y="102.4">MDI[1]+</text>
<text x="207.7" y="104.9">MDI[1]-</text>
<text x="181.4" y="110">TXD3</text>
<text x="181.4" y="112.6">TXCTL</text>
<text x="207.2" y="110">MDI[2]+</text>
<text x="207.7" y="112.6">MDI[2]-</text>
<text x="181.4" y="115.1">TXC</text>
<text x="207.2" y="117.6">MDI[3]+</text>
<text x="292.9" y="115.5" transform="rotate(-90 292.9 115.5)">J6</text>
<text x="181.4" y="122.7">MDC</text>
<text x="181.4" y="120.2">MDIO</text>
<text x="207.7" y="120.2">MDI[3]-</text>
<text x="181.4" y="127.8">INTB</text>
<text x="181.4" y="130.3">PMEB</text>
<text x="199.1" y="126.5">LED0/PHY_AD0</text>
<text x="199.1" y="129.1">LED1/PHY_AD1</text>
<text x="201.7" y="131.6">LED2/RXDLY</text>
<text x="181.4" y="135.4">ENSWREG</text>
<text x="181.4" y="132.9">PHYRSTB</text>
<text x="181.4" y="141.8">CKXTAL1</text>
<text x="209.2" y="140.5">RSET</text>
<text x="181.4" y="144.3">CKXTAL2</text>
<text x="181.4" y="146.8">CLK125</text>
<text x="197.6" y="152.7" transform="rotate(-90 197.6 152.7)">GND</text>
<text x="201.4" y="152.7" transform="rotate(-90 201.4 152.7)">GND</text>
<text x="53.9" y="203.9">MCP1825</text>
<text x="71.7" y="203.9">U19</text>
<text x="260.3" y="205.2">X2</text>
<text x="352.4" y="207.7">U23</text>
<text x="258.3" y="214.1">50MHz</text>
<text x="337.3" y="215.4">A0</text>
<text x="353.6" y="210.3">24AA02E48</text>
<text x="337.3" y="218">A1</text>
<text x="337.3" y="220.5">A2</text>
<text x="347.5" y="217.3" transform="rotate(-90 347.5 217.3)">VCC</text>
<text x="352.7" y="218">WP</text>
<text x="347.5" y="226.7" transform="rotate(-90 347.5 226.7)">GND</text>
<text x="351.6" y="225.6">SDA</text>
<text x="351.9" y="223">SCL</text>
</g>
<g font-size="2.1">
<text x="229" y="156">GND</text>
<text x="188" y="164.9">GND</text>
<text x="66.4" y="199.2">GND</text>
<text x="123.2" y="208.1">VCC3V3</text>
<text x="171.8" y="208.1">AVDD3V3</text>
<text x="125.7" y="220.8">GND</text>
<text x="320" y="217">GND</text>
<text x="34.3" y="228.4">VCC3V3</text>
<text x="123.2" y="230.9">VCC3V3</text>
<text x="173" y="230.9">ETH_VCC3V3</text>
<text x="98.1" y="243.6">GND</text>
<text x="125.7" y="243.6">GND</text>
<text x="123.2" y="252.5">VCC1V0</text>
<text x="153.9" y="252.5">ETH_VCC1V0</text>
<text x="125.7" y="265.2">GND</text>
</g>
<g font-size="2.1" fill="#00a000">
<text x="89.5" y="213.1">VCC1V0</text>
<text x="273.4" y="232.2">GND</text>
</g>
<g font-size="1.8" fill="#a00000">
<text x="38.2" y="11.7">1</text>
<text x="95.3" y="11.7">2</text>
<text x="152.4" y="11.7">3</text>
<text x="209.4" y="11.7">4</text>
<text x="266.5" y="11.7">5</text>
<text x="323.6" y="11.7">6</text>
<text x="380.7" y="11.7">7</text>
<text x="10.4" y="38.5">A</text>
<text x="408.3" y="38.5">A</text>
<text x="10.4" y="93.8">B</text>
<text x="266.9" y="93.8">1</text>
<text x="283" y="91.8" transform="rotate(-90 283 91.8)">14</text>
<text x="285.5" y="91.8" transform="rotate(-90 285.5 91.8)">13</text>
<text x="408.3" y="93.8">B</text>
<text x="266.9" y="96.3">2</text>
<text x="266.9" y="98.8">3</text>
<text x="266.9" y="101.4">6</text>
<text x="289.7" y="101.4">0</text>
<text x="289.7" y="98.8">0</text>
<text x="266.9" y="103.9">4</text>
<text x="266.9" y="106.5">5</text>
<text x="266.9" y="109">7</text>
<text x="266.9" y="111.5">8</text>
<text x="270.3" y="115.9" transform="rotate(-90 270.3 115.9)">10</text>
<text x="272.8" y="115.5" transform="rotate(-90 272.8 115.5)">9</text>
<text x="283" y="115.9" transform="rotate(-90 283 115.9)">12</text>
<text x="285.5" y="115.9" transform="rotate(-90 285.5 115.9)">11</text>
<text x="10.4" y="149.1">C</text>
<text x="408.3" y="149.1">C</text>
<text x="67.1" y="203.7" transform="rotate(-90 67.1 203.7)">6</text>
<text x="10.4" y="204.5">D</text>
<text x="408.3" y="204.5">D</text>
<text x="69.6" y="220.2" transform="rotate(-90 69.6 220.2)">4</text>
<text x="10.5" y="259.8">E</text>
<text x="408.4" y="259.8">E</text>
<text x="38.2" y="286.6">1</text>
<text x="95.3" y="286.6">2</text>
<text x="152.4" y="286.6">3</text>
<text x="209.4" y="286.6">4</text>
<text x="266.5" y="286.6">5</text>
<text x="323.6" y="286.6">6</text>
<text x="380.7" y="286.6">7</text>
</g>
<g font-size="1.8" fill="#00a0a0">
<text x="67.9" y="207.9" transform="rotate(-90 67.9 207.9)">P</text>
<text x="382.6" y="205.1">C239</text>
<text x="70.5" y="214.9" transform="rotate(-90 70.5 214.9)">VOUT</text>
<text x="382.7" y="210.1">100nF</text>
<text x="96.9" y="219">C204</text>
<text x="313.1" y="220.9" transform="rotate(-90 313.1 220.9)">K1</text>
<text x="96.7" y="224.1">1uF</text>
<text x="44.8" y="239.4">4.7uF</text>
<text x="44.8" y="234.3">C203</text>
</g>
<g font-size="1.7" fill="#00a000">
<text x="125.7" y="34.1">ETH_VCC3V3</text>
<text x="182.9" y="43">ETH_VCC3V3</text>
</g>
<g font-size="1.7">
<text x="230.6" y="34.1">ETH_VCC1V0</text>
<text x="128.3" y="46.8">GND</text>
<text x="230" y="46.8">GND</text>
<text x="158.7" y="48">GND</text>
<text x="212" y="53.1">AVDD3V3</text>
<text x="132.1" y="64.6">GND</text>
<text x="161.3" y="64.6">ETH_VCC3V3</text>
<text x="304.9" y="82.3">GND</text>
<text x="286.6" y="84.9">LED1</text>
<text x="163.8" y="101.4">ETH_TXD0</text>
<text x="296" y="98.8">GND</text>
<text x="138.4" y="103.9">ETH_VCC3V3</text>
<text x="163.8" y="103.9">ETH_TXD1</text>
<text x="163.8" y="106.5">ETH_TXD2</text>
<text x="163.8" y="109">ETH_TXD3</text>
<text x="163.8" y="111.5">ETH_TXCTL</text>
<text x="163.8" y="114.1">ETH_TXCLK</text>
<text x="163.8" y="119.2">ETH_MDIO</text>
<text x="163.8" y="121.7">ETH_MDC</text>
<text x="265.4" y="120.4">GND</text>
<text x="284" y="124.2">LED0</text>
<text x="305.9" y="121.7">VCC3V3</text>
<text x="160" y="126.8">ETH_INT_B</text>
<text x="160" y="131.9">ETH_RESET_B</text>
<text x="271.7" y="130.6">VCC3V3</text>
<text x="163.8" y="134.4">GND</text>
<text x="160" y="140.8">XTAL1_50MHZ</text>
<text x="160" y="143.3">XTAL2_50MHZ</text>
<text x="139.7" y="148.4">VCC3V3</text>
<text x="148.6" y="148.4">GND</text>
<text x="253.6" y="156">LED1</text>
<text x="254.1" y="150.9">GND</text>
<text x="228.6" y="159.8">LED0</text>
<text x="228.6" y="163.6">VCC3V3</text>
<text x="339.1" y="201.7">VCC3V3</text>
<text x="321.2" y="222">VCC3V3</text>
<text x="365.2" y="224.6">MAC_SDA</text>
<text x="365.4" y="222">MAC_SCL</text>
</g>
<g font-size="1.7" fill="#808000">
<text x="96" y="73">ETH_RXD[0..3]</text>
<text x="101.7" y="97.1">ETH_RXCTL</text>
<text x="145.7" y="99.7">ETH_TXD[0..3]</text>
<text x="101.4" y="103.5">ETH_RXCLK</text>
<text x="152.6" y="112.4">ETH_TXCTL</text>
<text x="152.5" y="114.9">ETH_TXCLK</text>
<text x="134.6" y="120">ETH_MDIO</text>
<text x="135.2" y="122.5">ETH_MDC</text>
<text x="149.4" y="127.6">ETH_INT_B</text>
<text x="132.5" y="132.7">ETH_RESET_B</text>
<text x="381.3" y="222.9">MAC_SCL</text>
<text x="381.3" y="225.4">MAC_SDA</text>
</g>
<g font-size="1.4" fill="#00a0a0">
<text x="133.6" y="38.6">C214</text>
<text x="140" y="38.6">C219</text>
<text x="146.3" y="38.6">C220</text>
<text x="164.1" y="38.6">C226</text>
<text x="170.5" y="38.6">C229</text>
<text x="213.6" y="38.6">C232</text>
<text x="220" y="38.6">C233</text>
<text x="226.3" y="38.6">C234</text>
<text x="133.8" y="43.3">100nF</text>
<text x="140.2" y="43.3">100nF</text>
<text x="146.5" y="43.3">100nF</text>
<text x="164.3" y="43.3">100nF</text>
<text x="170.6" y="43.3">100nF</text>
<text x="213.8" y="43.3">100nF</text>
<text x="220.2" y="43.3">100nF</text>
<text x="226.5" y="43.3">100nF</text>
<text x="136.2" y="71.6">C216</text>
<text x="136.2" y="76.3">27pF</text>
<text x="141.6" y="75.1" transform="rotate(-90 141.6 75.1)">4.7K</text>
<text x="143.4" y="75" transform="rotate(-90 143.4 75)">R48</text>
<text x="146.7" y="75.1" transform="rotate(-90 146.7 75.1)">4.7K</text>
<text x="148.5" y="75" transform="rotate(-90 148.5 75)">R49</text>
<text x="151.7" y="75.1" transform="rotate(-90 151.7 75.1)">4.7K</text>
<text x="153.6" y="75" transform="rotate(-90 153.6 75)">R65</text>
<text x="156.8" y="75.1" transform="rotate(-90 156.8 75.1)">4.7K</text>
<text x="158.7" y="75" transform="rotate(-90 158.7 75)">R66</text>
<text x="161.9" y="75.1" transform="rotate(-90 161.9 75.1)">4.7K</text>
<text x="163.8" y="75" transform="rotate(-90 163.8 75)">R67</text>
<text x="295.5" y="83">330R</text>
<text x="295.9" y="81.1">R89</text>
<text x="146.7" y="113.2" transform="rotate(-90 146.7 113.2)">1.5K</text>
<text x="148.5" y="113.1" transform="rotate(-90 148.5 113.1)">R50</text>
<text x="295.5" y="122.4">330R</text>
<text x="295.9" y="120.5">R92</text>
<text x="261.3" y="131.3">4.7K</text>
<text x="261.6" y="129.4">R75</text>
<text x="153.9" y="137.6">C222</text>
<text x="147.9" y="141.2" transform="rotate(-90 147.9 141.2)">4.7K</text>
<text x="149.8" y="141" transform="rotate(-90 149.8 141)">R51</text>
<text x="154.1" y="142.3">0.1uF</text>
<text x="236.8" y="143.9" transform="rotate(-90 236.8 143.9)">390R</text>
<text x="238.7" y="143.6" transform="rotate(-90 238.7 143.6)">R70</text>
<text x="241.9" y="143.7" transform="rotate(-90 241.9 143.7)">4.7K</text>
<text x="243.8" y="143.6" transform="rotate(-90 243.8 143.6)">R71</text>
<text x="247" y="143.9" transform="rotate(-90 247 143.9)">390R</text>
<text x="248.8" y="143.6" transform="rotate(-90 248.8 143.6)">R73</text>
<text x="252.1" y="143.7" transform="rotate(-90 252.1 143.7)">4.7K</text>
<text x="253.9" y="143.6" transform="rotate(-90 253.9 143.6)">R74</text>
<text x="229.2" y="149.2" transform="rotate(-90 229.2 149.2)">2.49K</text>
<text x="231.1" y="148.7" transform="rotate(-90 231.1 148.7)">R69</text>
<text x="144.8" y="206.4">INDUCTOR</text>
<text x="62.7" y="214.9" transform="rotate(-90 62.7 214.9)">SHDN</text>
<text x="65.3" y="214.9" transform="rotate(-90 65.3 214.9)">VIN</text>
<text x="67.8" y="214.9" transform="rotate(-90 67.8 214.9)">GND</text>
<text x="72.9" y="214.9" transform="rotate(-90 72.9 214.9)">VADJ</text>
<text x="132.4" y="212.6">C210</text>
<text x="138.7" y="212.6">C217</text>
<text x="152.9" y="211.4">L6</text>
<text x="159" y="212.6">C224</text>
<text x="165.4" y="212.6">C227</text>
<text x="171.7" y="212.6">C230</text>
<text x="132.5" y="217.3">4.7uF</text>
<text x="138.9" y="217.3">100nF</text>
<text x="159.1" y="217.3">4.7uF</text>
<text x="165.6" y="217.3">100nF</text>
<text x="171.9" y="217.3">100nF</text>
<text x="52" y="227.3">R22</text>
<text x="52.5" y="225.4">1K</text>
<text x="87.5" y="222.3" transform="rotate(-90 87.5 222.3)">R38</text>
<text x="89.3" y="222.3" transform="rotate(-90 89.3 222.3)">39K</text>
<text x="251.7" y="222.7">C235</text>
<text x="251.8" y="227.4">12pF</text>
<text x="273.3" y="222.7">C238</text>
<text x="273.4" y="227.4">12pF</text>
<text x="310.5" y="222.6" transform="rotate(-90 310.5 222.6)">CONN_3</text>
<text x="144.8" y="229.2">INDUCTOR</text>
<text x="87.5" y="237.6" transform="rotate(-90 87.5 237.6)">R39</text>
<text x="89.3" y="237.6" transform="rotate(-90 89.3 237.6)">27K</text>
<text x="132.4" y="235.4">C211</text>
<text x="138.7" y="235.4">C218</text>
<text x="152.9" y="234.3">L7</text>
<text x="159" y="235.4">C225</text>
<text x="165.4" y="235.4">C228</text>
<text x="171.7" y="235.4">C231</text>
<text x="132.5" y="240.1">4.7uF</text>
<text x="138.9" y="240.1">100nF</text>
<text x="159.1" y="240.1">4.7uF</text>
<text x="165.6" y="240.1">100nF</text>
<text x="171.9" y="240.1">100nF</text>
<text x="139.8" y="250.8">INDUCTOR</text>
<text x="132.4" y="257">C212</text>
<text x="147.8" y="255.9">L1</text>
<text x="153.9" y="257">C223</text>
<text x="132.5" y="261.7">4.7uF</text>
<text x="154.1" y="261.7">4.7uF</text>
</g>
<g font-size="1.4">
<text x="113" y="76">ETH_RXD0</text>
<text x="113" y="81.1">ETH_RXD1</text>
<text x="113" y="86.1">ETH_RXD2</text>
<text x="113" y="91.2">ETH_RXD3</text>
<text x="113" y="96.3">ETH_RXCTL</text>
<text x="113" y="102.7">ETH_RXCLK</text>
<text x="241.3" y="208.1">XTAL2_50MHZ</text>
<text x="271" y="208.1">XTAL1_50MHZ</text>
</g>
<text font-size="1.4" fill="#a00000" x="333.1" y="202.4">VCC3V3</text>
<g font-size="1.4" fill="#00f">
<text x="146" y="210.6">4.7uH</text>
<text x="335.3" y="210.6">JUSBPROM</text>
<text x="146" y="233.5">4.7uH</text>
<text x="141" y="255.1">4.7uH</text>
</g>
<g font-size="1.1" fill="#00a0a0">
<text x="283.6" y="96.2" transform="rotate(-90 283.6 96.2)">LED-</text>
<text x="286" y="99.5">S2</text>
<text x="286.1" y="96.5" transform="rotate(-90 286.1 96.5)">LED+</text>
<text x="286" y="102">S1</text>
<text x="270.9" y="112.1" transform="rotate(-90 270.9 112.1)">GND</text>
<text x="273.4" y="112.1" transform="rotate(-90 273.4 112.1)">VCC</text>
<text x="283.6" y="112.1" transform="rotate(-90 283.6 112.1)">LED-</text>
<text x="286.1" y="112.1" transform="rotate(-90 286.1 112.1)">LED+</text>
</g>
</svg>
